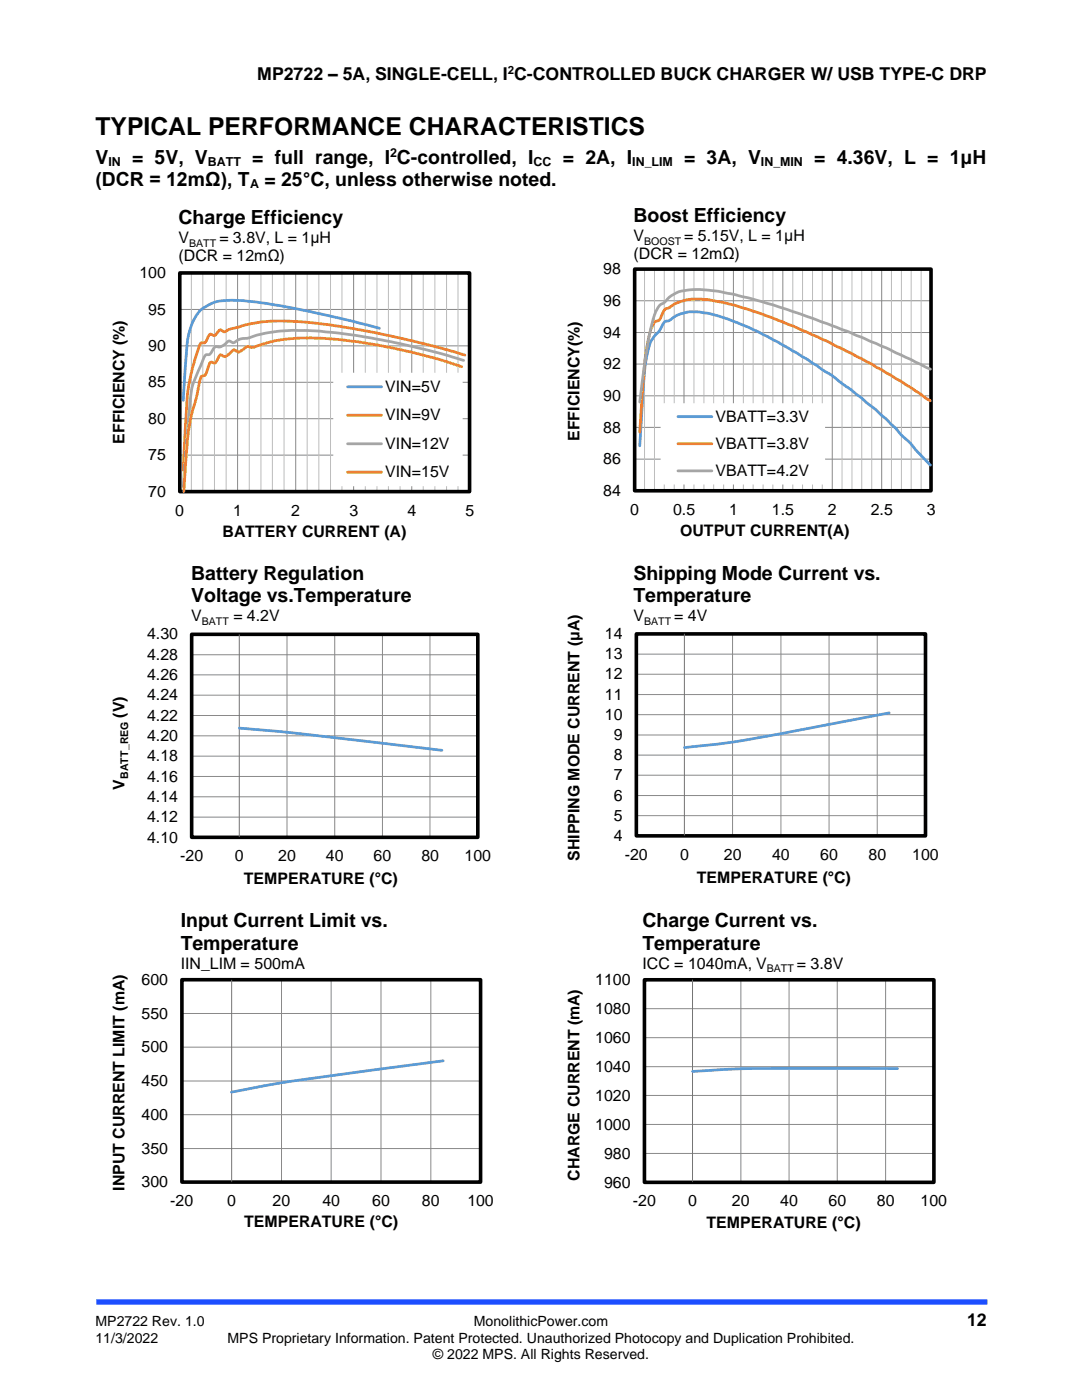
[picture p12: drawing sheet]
<svg xmlns="http://www.w3.org/2000/svg" width="216mm" height="279mm" viewBox="0 0 216 279" stroke-linecap="round" stroke-linejoin="round" font-family="sans-serif">
<path d="M19.2 259.8h177.8" fill="none" stroke="#1c4eff" stroke-width="1.1" stroke-linecap="butt"/>
<path d="M21 40.2h78.7v68.8h-78.7z" fill-rule="evenodd" fill="#fff"/>
<path d="M35.9 54.5h57.8v43.6h-57.8M47.4 54.5v43.6M59 54.5v43.6M70.6 54.5v43.6M82.2 54.5v43.6M35.9 76.3h57.8M35.9 69h57.8M35.9 61.8h57.8M35.9 90.8h57.8M35.9 83.6h57.8" fill="none" stroke="#898989" stroke-width=".2"/>
<g fill="none" stroke="#bcbcbc" stroke-width=".2">
<path d="M38.2 54.5v43.6M40.5 54.5v43.6M42.8 54.5v43.6M45.1 54.5v43.6M49.7 54.5v43.6M52.1 54.5v43.6M54.4 54.5v43.6M56.7 54.5v43.6M61.3 54.5v43.6M63.6 54.5v43.6M65.9 54.5v43.6M68.2 54.5v43.6"/>
<path d="M72.9 54.5v43.6M75.2 54.5v43.6M77.5 54.5v43.6M79.8 54.5v43.6M84.5 54.5v43.6M86.8 54.5v43.6M89.1 54.5v43.6M91.4 54.5v43.6"/>
</g>
<path d="M35.9 54.5h57.8v43.6h-57.8z" fill="none" stroke="#000" stroke-width=".72" stroke-linecap="butt"/>
<path d="M35.9 54.5v43.6h57.8" fill="none" stroke="#000" stroke-width=".2"/>
<path d="M75.7 65.5l-7.9-2-9.2-2-5.6-1-5.2-.5a10.5 10.5 0 0 0-6.9 1.3 7.9 7.9 0 0 0-3.1 5 93.4 93.4 0 0 0-1.2 12.5v1.1" fill="none" stroke="#5b9bd5" stroke-width=".55"/>
<path d="M92.8 70.9l-4.8-1.4-8.2-2-7.1-1.5-7.1-1.2-6.1-.6-5.2-.1-4 .5-3.1 .8a4.7 4.7 0 0 0-2.2 .8h-.4a.57 .57 0 0 0-1-.1 1.35 1.35 0 0 1-1 .8 .55 .55 0 0 0-.9 .1l-.6 1.1a.63 .63 0 0 1-.9 .3 9.3 9.3 0 0 0-1.3 3.3 42.8 42.8 0 0 0-1.9 13l-.4 9.1" fill="none" stroke="#ed7d31" stroke-width=".55"/>
<path d="M92.5 71.9l-4.6-1.4-8.2-1.9-8.2-1.6-4.7-.6-5.5-.4-5.2 .1-3.4 .5-3.4 .9a3.8 3.8 0 0 0-2.7 .9h-.2a.77 .77 0 0 0-.8-.3 .77 .77 0 0 0-.6 .5 1.81 1.81 0 0 1-1.9 .6l-.4 .3-.4 .6a.86 .86 0 0 1-1.1 .7l-.3 .1a43.5 43.5 0 0 0-2.7 7.1l-1.6 19.1" fill="none" stroke="#a5a5a5" stroke-width=".55"/>
<path d="M92.1 73.2l-4.3-1.4-6.3-1.7-6.1-1.2-7-1.1-4.4-.3h-4.5l-4.3 .5-3.4 .9a2.65 2.65 0 0 1-2.4 .2l-1.4 1a.77 .77 0 0 1-1.1-.2 .93 .93 0 0 0-1 .6l-.6 .5a.74 .74 0 0 1-1.2-.2 1.2 1.2 0 0 0-.7 1l-.2 .4a.61 .61 0 0 1-1 .1 2.22 2.22 0 0 0-.8 1.6l-.2 .5a.83 .83 0 0 1-.9 .7l-.4 .6-.6 3.3a46.9 46.9 0 0 0-2.3 13.6l-.3 5.5" fill="none" stroke="#ffc000" stroke-width=".55"/>
<path d="M66.5 74.4h25.8v22.6h-25.8z" fill-rule="evenodd" fill="#fff"/>
<path d="M69.4 77.2h6.7M127.7 89l.6-10.8a33 33 0 0 1 1.5-9.9l.8-1.2a7.9 7.9 0 0 0 2-2.8l.2-.2a3.3 3.3 0 0 0 2-1 8.8 8.8 0 0 1 6.3-.6l4.2 1.2 5.9 2.5 7.9 4.3 4.9 3.2a25.4 25.4 0 0 1 4.7 3.3l3.2 2.4 4.9 4.2 2 1.9 1 1.2 1.9 1.8 1 1.3 2.9 3" fill="none" stroke="#5b9bd5" stroke-width=".55"/>
<path d="M185.6 80l-5.8-3.9-4-2.4-10.8-5.6-6.9-3.1-3.9-1.5-7.4-2.5-3.2-.8a13.4 13.4 0 0 0-8.8 .4l-1.5 .9a1.29 1.29 0 0 0-1.1 1.1l-.2 .5a1.18 1.18 0 0 1-1.2 1 9.4 9.4 0 0 0-1.7 4.8 210.6 210.6 0 0 0-1.4 17.3M69.4 82.9h6.7" fill="none" stroke="#ed7d31" stroke-width=".55"/>
<path d="M185.6 73.7l-10.8-5.1-5.6-2.4-6.9-2.6-8.1-2.8-4.7-1.3-3.2-.8-3.9-.7a15.5 15.5 0 0 0-7.4 .4l-.2 .2a5.3 5.3 0 0 0-2.2 1.8 3.9 3.9 0 0 0-2.2 3 115.6 115.6 0 0 0-2.7 16.8M69.4 88.6h6.7" fill="none" stroke="#a5a5a5" stroke-width=".55"/>
<path d="M69.4 94.2h6.7" fill="none" stroke="#ffc000" stroke-width=".55"/>
<path d="M126.7 53.7h59.1v44.2h-59.1M136.5 53.7v44.2M146.3 53.7v44.2M156.2 53.7v44.2M166.1 53.7v44.2M175.9 53.7v44.2M126.7 60h59.1M126.7 66.4h59.1M126.7 72.7h59.1M126.7 79h59.1M126.7 85.3h59.1M126.7 91.6h59.1" fill="none" stroke="#898989" stroke-width=".2"/>
<g fill="none" stroke="#bcbcbc" stroke-width=".2">
<path d="M128.6 53.7v44.2M130.6 53.7v44.2M132.5 53.7v44.2M134.5 53.7v44.2M138.5 53.7v44.2M140.5 53.7v44.2M142.4 53.7v44.2M144.4 53.7v44.2M148.3 53.7v44.2M150.3 53.7v44.2M152.3 53.7v44.2M154.2 53.7v44.2"/>
<path d="M158.2 53.7v44.2M160.1 53.7v44.2M162.1 53.7v44.2M164.1 53.7v44.2M168 53.7v44.2M170 53.7v44.2M172 53.7v44.2M173.9 53.7v44.2M177.9 53.7v44.2M179.9 53.7v44.2M181.8 53.7v44.2M183.8 53.7v44.2"/>
</g>
<path d="M126.6 53.7h59.2v44.2h-59.2z" fill="none" stroke="#000" stroke-width=".72" stroke-linecap="butt"/>
<path d="M126.7 53.7v44.2h59.1" fill="none" stroke="#000" stroke-width=".2"/>
<path d="M131.8 80.5h32.8v16.2h-32.8z" fill-rule="evenodd" fill="#fff"/>
<path d="M135.3 83.2h6.7M47.8 145.3l11.9 1.1 28.5 3.3M177.4 142.3l-6.8 1.3a398.6 398.6 0 0 1-29.4 5.1l-4.6 .5M88.4 211.7l-9 1.2a396.6 396.6 0 0 0-32.2 4.9l-1 .2M179.1 213.3l-8.7-.1a397.5 397.5 0 0 0-29.4 .5l-2.8 .1" fill="none" stroke="#5b9bd5" stroke-width=".55"/>
<path d="M135.3 88.6h6.7" fill="none" stroke="#ed7d31" stroke-width=".55"/>
<path d="M135.3 94h6.7" fill="none" stroke="#a5a5a5" stroke-width=".55"/>
<g fill="none" stroke="#898989" stroke-width=".2">
<path d="M38.3 126.6h57v40.5h-57zM38.3 130.7h57M38.3 134.7h57M38.3 138.7h57M57.3 126.6v40.5M66.8 126.6v40.5M76.3 126.6v40.5M85.8 126.6v40.5M127 126.5h57.6v40.3h-57.6zM127 130.5h57.6M127 134.6h57.6M127 138.6h57.6"/>
<path d="M146.2 126.5v40.3M155.8 126.5v40.3M165.4 126.5v40.3M175 126.5v40.3M38.3 142.8h57M38.3 146.9h57M38.3 150.9h57M38.3 155h57M38.3 159h57M127 142.6h57.6M127 146.7h57.6M127 150.7h57.6"/>
<path d="M127 154.7h57.6M127 158.8h57.6M38.3 163.1h57M127 162.8h57.6M36.3 195.5h59.6v40.4h-59.6zM56.2 195.5v40.4M66.1 195.5v40.4M76 195.5v40.4M86 195.5v40.4M128.6 195.5h57.7v40.4h-57.7zM147.8 195.5v40.4M157.4 195.5v40.4"/>
<path d="M167.1 195.5v40.4M176.7 195.5v40.4M36.3 202.3h59.6M36.3 209h59.6M36.3 215.7h59.6M128.6 201.3h57.7M128.6 207.1h57.7M128.6 212.9h57.7M128.6 218.6h57.7M36.3 222.5h59.6M36.3 229.2h59.6M128.6 224.4h57.7"/>
<path d="M128.6 230.2h57.7"/>
</g>
<path d="M38.2 126.6h57.1v40.5h-57.1zM127 126.5h57.7v40.3h-57.7zM36.3 195.5h59.6v40.4h-59.6zM128.6 195.5h57.7v40.5h-57.7z" fill="none" stroke="#000" stroke-width=".72" stroke-linecap="butt"/>
<path d="M47.7 126.6v40.5M136.6 126.5v40.3M46.2 195.5v40.4M138.2 195.5v40.4" fill="none" stroke="#767171" stroke-width=".2"/>
<path d="M38.3 167.1h57M127 166.8h57.7M36.3 235.9h59.6M128.6 235.9h57.7" fill="none" stroke="#000" stroke-width=".2"/>
<text font-size="4.9" x="19" y="27">TYPICAL PERFORMANCE CHARACTERISTICS</text>
<g font-size="3.9">
<text x="19" y="32.7">V</text>
<text x="26.4" y="32.7">= 5V, V</text>
<text x="50.3" y="32.7">= full range, I C-controlled, I</text>
<text x="112.3" y="32.7">= 2A, I</text>
<text x="136.5" y="32.7">= 3A, V</text>
<text x="162.4" y="32.7">= 4.36V, L = 1μH</text>
<text x="19" y="37.2">(DCR = 12mΩ), T</text>
<text x="52.8" y="37.2">= 25°C, unless otherwise noted.</text>
<text x="35.6" y="44.7">Charge Efficiency</text>
<text x="126.4" y="44.3">Boost Efficiency</text>
<text x="38.2" y="115.8">Battery Regulation</text>
<text x="126.4" y="115.7">Shipping Mode Current vs.</text>
<text x="38.2" y="120.2">Voltage vs.Temperature</text>
<text x="126.4" y="120.2">Temperature</text>
<text x="36.1" y="185.1">Input Current Limit vs.</text>
<text x="128.2" y="185.1">Charge Current vs.</text>
<text x="36.1" y="189.5">Temperature</text>
<text x="128.2" y="189.5">Temperature</text>
</g>
<g font-size="3.5">
<text x="51.3" y="16">MP2722 – 5A, SINGLE-CELL, I C-CONTROLLED BUCK CHARGER W/ USB TYPE-C DRP</text>
<text x="193" y="264.6">12</text>
</g>
<g font-size="3.2">
<text x="35.6" y="48.5">V</text>
<text x="35.6" y="52.2">(DCR = 12mΩ)</text>
<text x="43.8" y="48.5">= 3.8V, L = 1μH</text>
<text x="126.4" y="48.1">V</text>
<text x="126.4" y="51.8">(DCR = 12mΩ)</text>
<text x="136.5" y="48.1">= 5.15V, L = 1μH</text>
<text x="27.8" y="55.5">100</text>
<text x="120.4" y="54.7">98</text>
<text x="29.6" y="62.8">95</text>
<text x="120.4" y="61">96</text>
<text x="29.6" y="70">90</text>
<text x="120.4" y="67.4">94</text>
<text x="29.6" y="77.3">85</text>
<text x="120.4" y="73.7">92</text>
<text x="76.9" y="78.2">VIN=5V</text>
<text x="76.9" y="83.9">VIN=9V</text>
<text x="120.4" y="80">90</text>
<text x="24.8" y="88.6" transform="rotate(-90 24.8 88.6)">EFFICIENCY (%)</text>
<text x="29.6" y="84.6">80</text>
<text x="76.9" y="89.6">VIN=12V</text>
<text x="115.7" y="88" transform="rotate(-90 115.7 88)">EFFICIENCY(%)</text>
<text x="120.4" y="86.3">88</text>
<text x="142.8" y="84.2">VBATT=3.3V</text>
<text x="142.8" y="89.6">VBATT=3.8V</text>
<text x="29.6" y="91.9">75</text>
<text x="76.9" y="95.2">VIN=15V</text>
<text x="120.4" y="92.7">86</text>
<text x="142.8" y="95">VBATT=4.2V</text>
<text x="29.6" y="99.1">70</text>
<text x="120.4" y="99">84</text>
<text x="35" y="102.9">0</text>
<text x="44.4" y="107.1">BATTERY CURRENT (A)</text>
<text x="46.6" y="102.9">1</text>
<text x="58.1" y="102.9">2</text>
<text x="69.7" y="102.9">3</text>
<text x="81.3" y="102.9">4</text>
<text x="92.9" y="102.9">5</text>
<text x="125.8" y="102.8">0</text>
<text x="134.3" y="102.8">0.5</text>
<text x="135.7" y="107">OUTPUT CURRENT(A)</text>
<text x="145.5" y="102.8">1</text>
<text x="154" y="102.8">1.5</text>
<text x="165.2" y="102.8">2</text>
<text x="173.7" y="102.8">2.5</text>
<text x="184.9" y="102.8">3</text>
<text x="38.2" y="124">V</text>
<text x="46.6" y="124">= 4.2V</text>
<text x="126.4" y="124">V</text>
<text x="134.5" y="124">= 4V</text>
<text x="29.3" y="131.7">4.28</text>
<text x="29.3" y="127.6">4.30</text>
<text x="120.7" y="131.5">13</text>
<text x="120.7" y="127.5">14</text>
<text x="29.3" y="135.7">4.26</text>
<text x="120.7" y="135.6">12</text>
<text x="24.8" y="143.2" transform="rotate(-90 24.8 143.2)">(V)</text>
<text x="29.3" y="143.8">4.22</text>
<text x="29.3" y="139.8">4.24</text>
<text x="120.7" y="143.7">10</text>
<text x="120.7" y="139.6">11</text>
<text x="29.3" y="147.9">4.20</text>
<text x="122.5" y="147.7">9</text>
<text x="29.3" y="156">4.16</text>
<text x="29.3" y="151.9">4.18</text>
<text x="122.5" y="155.8">7</text>
<text x="122.5" y="151.7">8</text>
<text x="24.8" y="157.6" transform="rotate(-90 24.8 157.6)">V</text>
<text x="29.3" y="160">4.14</text>
<text x="122.5" y="159.8">6</text>
<text x="29.3" y="164.1">4.12</text>
<text x="122.5" y="167.9">4</text>
<text x="122.5" y="163.8">5</text>
<text x="29.3" y="168.1">4.10</text>
<text x="36" y="171.9">-20</text>
<text x="46.9" y="171.9">0</text>
<text x="55.5" y="171.9">20</text>
<text x="65" y="171.9">40</text>
<text x="74.6" y="171.9">60</text>
<text x="84.1" y="171.9">80</text>
<text x="92.7" y="171.9">100</text>
<text x="115.6" y="171.8" transform="rotate(-90 115.6 171.8)">SHIPPING MODE CURRENT (μA)</text>
<text x="124.7" y="171.6">-20</text>
<text x="135.7" y="171.6">0</text>
<text x="144.4" y="171.6">20</text>
<text x="154.1" y="171.6">40</text>
<text x="163.7" y="171.6">60</text>
<text x="173.3" y="171.6">80</text>
<text x="182" y="171.6">100</text>
<text x="48.7" y="176.5">TEMPERATURE ( C)</text>
<text x="139" y="176.2">TEMPERATURE ( C)</text>
<text x="28.3" y="196.5">600</text>
<text x="36.1" y="193.3">IIN_LIM = 500mA</text>
<text x="118.8" y="196.5">1100</text>
<text x="128.2" y="193.3">ICC = 1040mA, V</text>
<text x="159" y="193.3">= 3.8V</text>
<text x="28.3" y="203.3">550</text>
<text x="118.8" y="202.3">1080</text>
<text x="118.8" y="208.1">1060</text>
<text x="28.3" y="210">500</text>
<text x="118.8" y="213.9">1040</text>
<text x="28.3" y="216.8">450</text>
<text x="118.8" y="219.7">1020</text>
<text x="28.3" y="223.5">400</text>
<text x="118.8" y="225.4">1000</text>
<text x="28.3" y="230.2">350</text>
<text x="120.5" y="231.2">980</text>
<text x="24.8" y="237.6" transform="rotate(-90 24.8 237.6)">INPUT CURRENT LIMIT (mA)</text>
<text x="28.3" y="237">300</text>
<text x="115.6" y="235.6" transform="rotate(-90 115.6 235.6)">CHARGE CURRENT (mA)</text>
<text x="120.5" y="237">960</text>
<text x="34" y="240.7">-20</text>
<text x="45.3" y="240.7">0</text>
<text x="48.7" y="245">TEMPERATURE ( C)</text>
<text x="54.4" y="240.7">20</text>
<text x="64.3" y="240.7">40</text>
<text x="74.3" y="240.7">60</text>
<text x="84.2" y="240.7">80</text>
<text x="93.3" y="240.7">100</text>
<text x="126.3" y="240.8">-20</text>
<text x="137.3" y="240.8">0</text>
<text x="141" y="245">TEMPERATURE ( C)</text>
<text x="146.1" y="240.8">20</text>
<text x="155.7" y="240.8">40</text>
<text x="165.3" y="240.8">60</text>
<text x="175" y="240.8">80</text>
<text x="183.7" y="240.8">100</text>
</g>
<g font-size="2.8">
<text x="19" y="264.6">MP2722 Rev. 1.0</text>
<text x="19" y="267.9">11/3/2022</text>
<text x="45.4" y="267.9">MPS Proprietary Information. Patent Protected. Unauthorized Photocopy and Duplication Prohibited.</text>
<text x="94.6" y="264.6">MonolithicPower.com</text>
<text x="86.4" y="271.2">© 2022 MPS. All Rights Reserved.</text>
</g>
<g font-size="2.5">
<text x="21.6" y="33.1">IN</text>
<text x="41.5" y="33.1">BATT</text>
<text x="77.9" y="31.3">2</text>
<text x="106.5" y="33.1">CC</text>
<text x="126.1" y="33.1">IN_LIM</text>
<text x="151.8" y="33.1">IN_MIN</text>
<text x="49.9" y="37.5">A</text>
</g>
<text font-size="2.3" x="101.3" y="14.8">2</text>
<g font-size="2.1">
<text x="37.8" y="49.3">BATT</text>
<text x="128.5" y="48.9">BOOST</text>
<text x="40.3" y="124.8">BATT</text>
<text x="128.5" y="124.7">BATT</text>
<text x="25.6" y="155.5" transform="rotate(-90 25.6 155.5)">BATT_REG</text>
<text x="153" y="194.1">BATT</text>
</g>
</svg>
